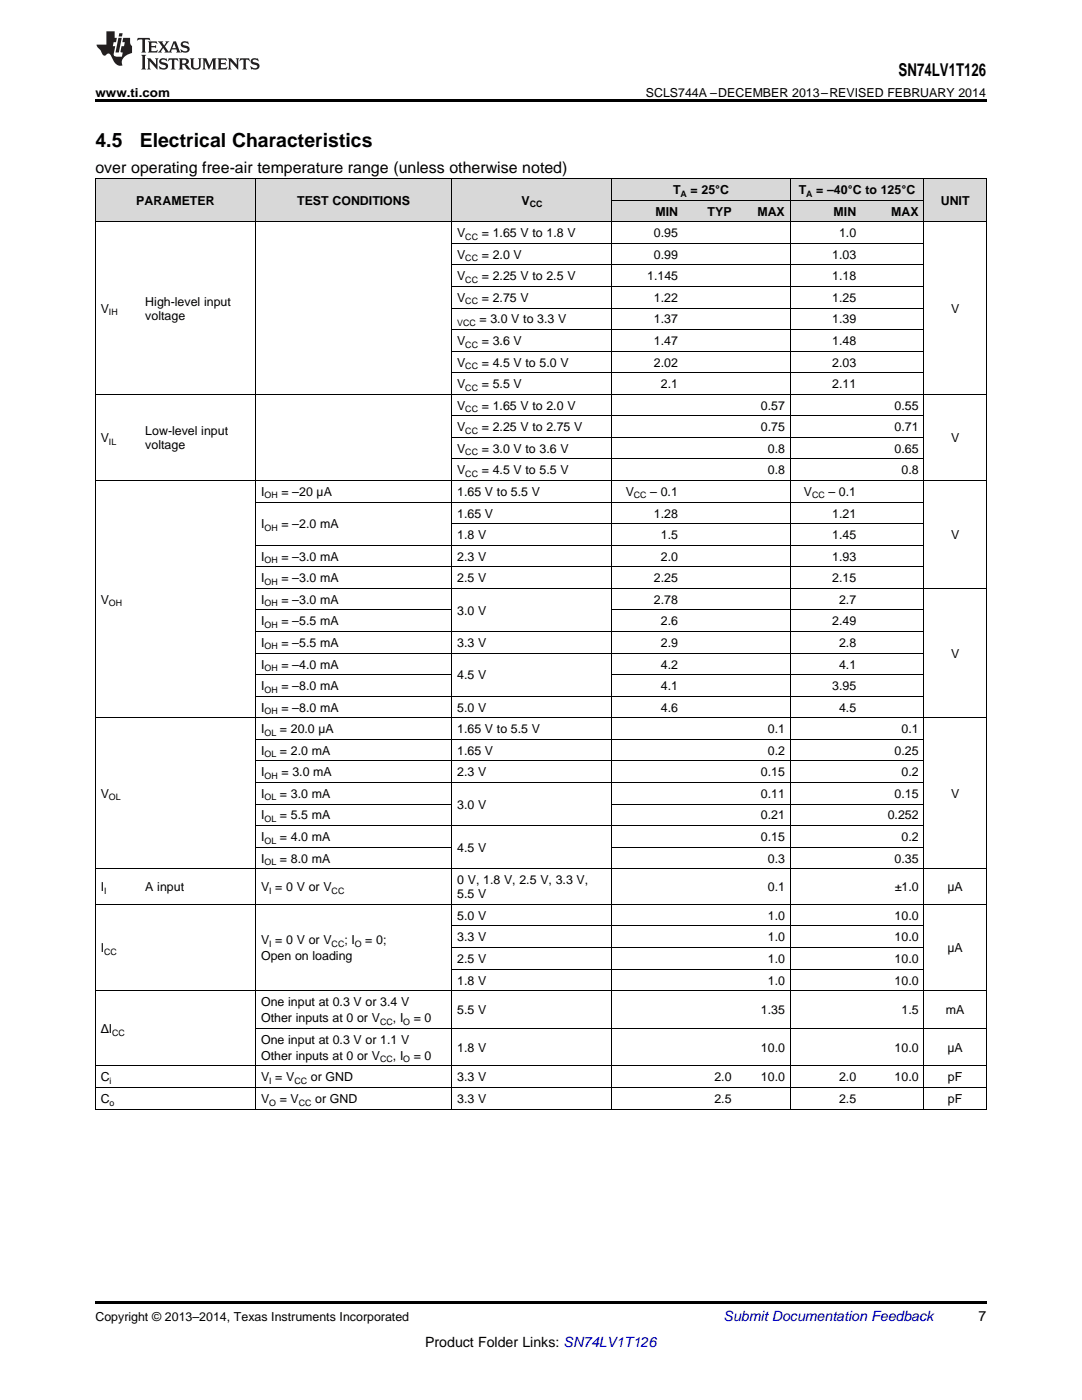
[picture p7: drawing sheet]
<svg xmlns="http://www.w3.org/2000/svg" width="216mm" height="279mm" viewBox="0 0 216 279" stroke-linecap="round" stroke-linejoin="round" font-family="sans-serif">
<g fill="#d8d8d8">
<path d="M19 35.7h8.9v8.6h-8.9z"/>
<path d="M27.9 35.7h23.1v8.6h-23.1z"/>
<path d="M51 35.7h39.2v8.6h-39.2z"/>
<path d="M90.2 35.7h32v8.6h-32z"/>
<path d="M122.2 40h14.2v4.3h-14.2z"/>
<path d="M136.4 40h10.6v4.3h-10.6z"/>
<path d="M147 40h10.7v4.3h-10.7z"/>
<path d="M157.7 40h14.2v4.3h-14.2z"/>
<path d="M171.9 40h12.5v4.3h-12.5z"/>
<path d="M184.4 35.7h12.4v8.6h-12.4z"/>
<path d="M122.2 35.7h14.2v4.3h-14.2z"/>
<path d="M136.4 35.7h10.6v4.3h-10.6z"/>
<path d="M147 35.7h10.7v4.3h-10.7z"/>
<path d="M157.7 35.7h14.2v4.3h-14.2z"/>
<path d="M171.9 35.7h12.5v4.3h-12.5z"/>
</g>
<path d="M19 19.9h177.8v.5h-177.8zM19 221.4h.2zM50.9 221.4h.1zM90.1 221.4h.1zM122.1 221.4h.1zM157.6 221.4h.1zM184.3 221.4h.1zM196.7 221.4h.1zM19 259.7h177.8v.5h-177.8z" fill="#000"/>
<g fill="none" stroke="#000" stroke-width=".2">
<path d="M19 35.6l177.8 .1v185.7M19.1 35.7v185.7M51 35.7v185.7M90.1 35.7v185.7M122.1 35.7v185.7M122.2 40h62.2M157.7 35.7v185.7M184.3 35.7v185.7M19 44.3h177.8M90.2 57.2h94.2M90.2 52.9h94.2M90.2 48.6h94.2"/>
<path d="M19 78.7h177.8M90.2 74.4h94.2M90.2 70.1h94.2M90.2 65.8h94.2M90.2 61.5h94.2M19 95.9h177.8M90.2 91.6h94.2M90.2 87.3h94.2M90.2 83h94.2M51 117.4h145.8M51 113.1h133.4M51 108.8h133.4"/>
<path d="M51 100.2h133.4M90.2 104.5h94.2M51 138.9h133.4M51 134.6h39.1M51 130.3h133.4M51 126h133.4M51 121.7h39.1M122.2 134.6h62.2M122.2 121.7h62.2M19 143.2h177.8M51 156.2h133.4M51 151.9h133.4"/>
<path d="M51 147.5h133.4M19 173.4h177.8M51 169.1h39.1M51 164.8h133.4M51 160.5h39.1M122.2 169.1h62.2M122.2 160.5h62.2M19 197.7h177.8M19 180.5h177.8M90.2 193.4h94.2M90.2 189.1h94.2M90.2 184.8h94.2"/>
<path d="M19 217h177.8M19 212.7h177.8M51 205.2h145.8M19 221.4h177.8"/>
</g>
<g fill="#231f20">
<path d="M27.5 7.6l-.1 .5 .4-.2h.6v.1v2.1l-.2 .4h1l-.3-.4v-2.1l.1-.1h.5l.5 .2-.2-.5zM29.5 8.3l.2 .3v1.5l-.2 .4h1.8l.2-.6a1.04 1.04 0 0 1-1.3 .2v-.7h.6l.3 .2v-.6l-.3 .2h-.6v-.6l.8-.1 .4 .3-.2-.5zM31.5 8.3l.9 1.1-.9 1.1h.8l-.2-.2 .5-.7 .4 .7-.2 .2h1.5l-.1-.2 .1-.4h.9l.1 .4-.2 .2h1l-.3-.3-.7-1.9h-.5l-.9 2-.8-1 .9-1h-.8l.1 .3-.3 .5-.4-.6 .2-.2zM34.7 8.6l.4 1h-.7zM36.3 8.4a.63 .63 0 0 0-.2 .7 .63 .63 0 0 0 .6 .4l.6 .2 .1 .2a.75 .75 0 0 1-.7 .4 .75 .75 0 0 1-.6-.5l.1 .7 .1-.1a1.11 1.11 0 0 0 1.5-.6 1.13 1.13 0 0 0-1.2-.8l-.1-.4a1.04 1.04 0 0 1 1.2 .2l-.2-.5-.1 .1-.5-.2zM28.2 10.9l.2 .4v2.2l-.2 .4h1l-.3-.4v-2.2l.3-.4zM29.3 11.6l.3 .4v1.5l-.3 .4h.8l-.2-.4v-1.3l1.5 1.7v-1.9l.2-.4h-.7l.2 .4v.9l-1.1-1.3zM32 11.8a.62 .62 0 0 0-.2 .7 .62 .62 0 0 0 .6 .4l.6 .1 .1 .3a.76 .76 0 0 1-.7 .3 .76 .76 0 0 1-.6-.4l.1 .7 .1-.1a1.11 1.11 0 0 0 1.5-.6 1.13 1.13 0 0 0-1.2-.8l-.1-.4a1.04 1.04 0 0 1 1.2 .2l-.2-.6-.1 .1-.5-.1zM33.7 11.6l-.2 .6a.61 .61 0 0 1 .8-.3v1.6l-.2 .4h.9l-.2-.4v-1.6a.63 .63 0 0 1 .8 .3l-.2-.6zM35.6 11.6l.3 .4v1.5l-.3 .4h1l-.2-.2v-.8l.5 .2a.76 .76 0 0 0 1.2 .7l-1-1a.58 .58 0 0 0 .6-.5 .58 .58 0 0 0-.5-.6zM36.4 11.9h.1a.45 .45 0 0 1 .5 .1 .45 .45 0 0 1 .1 .5l-.7 .2zM37.9 11.6l.2 .2a2.17 2.17 0 0 0 .3 1.9 .99 .99 0 0 0 1.6-.6v-1.1l.2-.4h-.7l.2 .2a1.92 1.92 0 0 1-.2 1.8 .6 .6 0 0 1-.9-.5v-1.1l.2-.4zM40.4 11.6l.2 .4v1.5l-.2 .4h.7l-.2-.4v-1.4l.8 1.8 .8-1.8v1.4l-.2 .4h.9l-.2-.4v-1.5l.2-.4h-.8l-.6 1.5-.6-1.5zM43.4 11.6l.2 .4v1.5l-.2 .4h1.8l.2-.6a1.04 1.04 0 0 1-1.3 .1v-.6h.5l.4 .2v-.6l-.4 .2h-.5v-.7h.8l.3 .3-.1-.6zM45.5 11.6l.2 .4v1.5l-.2 .4h.7l-.2-.4v-1.3l1.5 1.7v-1.9l.2-.4h-.7l.2 .4v.9l-1.1-1.3zM47.9 11.6l-.1 .6a.61 .61 0 0 1 .8-.3v1.6l-.3 .4h1l-.3-.4 .1-1.6a.63 .63 0 0 1 .7 .3l-.1-.6zM50.2 11.8a.62 .62 0 0 0-.2 .7 .62 .62 0 0 0 .6 .4l.6 .1 .2 .3a.76 .76 0 0 1-.8 .3 .76 .76 0 0 1-.6-.4l.1 .7 .2-.1a1.11 1.11 0 0 0 1.5-.6 1.13 1.13 0 0 0-1.3-.8l-.1-.4a1.04 1.04 0 0 1 1.2 .2l-.1-.6-.2 .1-.5-.1z"/>
<path d="M21.2 6.3v2.6h-1.9l.1 .4 .7 .9a.91 .91 0 0 0 1 .8 .56 .56 0 0 1 .5-.3 .56 .56 0 0 1 .5 .3l.4 .8a1.53 1.53 0 0 0 1.9 1.2 1.54 1.54 0 0 1 1-2.1l.9-.3v-1.4a1.52 1.52 0 0 1-.3-1.6h-1.4l-.2 .8h.5l-.2 .8h-.4l-.2 1v.2l.4 .1-.2 .8a1.93 1.93 0 0 1-1.6-.3l.3-1.8h-.5l.2-.8h.4l.2-.8h-.4v-1.3zM23.6 7.6l-.6 2.9h.7l.6-2.9zM23.8 6.6l-.1 .7h.6l.2-.7z"/>
</g>
<g font-size="3.9">
<text x="19" y="29.3">4.5</text>
<text x="27.9" y="29.3">Electrical Characteristics</text>
</g>
<text font-size="3.5" x="179.3" y="15.2">SN74LV1T126</text>
<text font-size="3.2" x="19" y="34.4">over operating free-air temperature range (unless otherwise noted)</text>
<text font-size="2.8" fill="#0000c8" x="144.4" y="263.6">Submit Documentation Feedback</text>
<g font-size="2.8">
<text x="195.3" y="263.6">7</text>
<text x="84.8" y="268.9">Product Folder Links: SN74LV1T126</text>
</g>
<g font-size="2.5">
<text x="19" y="19.3">www.ti.com</text>
<text x="128.9" y="19.3">SCLS744A –DECEMBER 2013–REVISED FEBRUARY 2014</text>
<text x="27.2" y="40.9">PARAMETER</text>
<text x="59.3" y="40.9">TEST CONDITIONS</text>
<text x="104.1" y="40.9">V</text>
<text x="134.3" y="38.7">T</text>
<text x="137.8" y="38.7">= 25°C</text>
<text x="159.4" y="38.7">T</text>
<text x="162.9" y="38.7">= –40°C</text>
<text x="172.7" y="38.7">to 125°C</text>
<text x="187.7" y="40.9">UNIT</text>
<text x="91.2" y="47.3">V</text>
<text x="96.1" y="47.3">= 1.65 V to 1.8 V</text>
<text x="130.5" y="47.3">0.95</text>
<text x="130.8" y="43">MIN</text>
<text x="141.2" y="43">TYP</text>
<text x="151.1" y="43">MAX</text>
<text x="166.3" y="43">MIN</text>
<text x="167.4" y="47.3">1.0</text>
<text x="177.8" y="43">MAX</text>
<text x="91.2" y="51.6">V</text>
<text x="96.1" y="51.6">= 2.0 V</text>
<text x="130.5" y="51.6">0.99</text>
<text x="166.1" y="51.6">1.03</text>
<text x="91.2" y="56">V</text>
<text x="96.1" y="56">= 2.25 V to 2.5 V</text>
<text x="129.2" y="56">1.145</text>
<text x="166.1" y="56">1.18</text>
<text x="20.1" y="62.4">V</text>
<text x="29" y="61">High-level input</text>
<text x="29" y="63.8">voltage</text>
<text x="91.2" y="60.3">V</text>
<text x="95.7" y="64.6">= 3.0 V to 3.3 V</text>
<text x="96.1" y="60.3">= 2.75 V</text>
<text x="130.5" y="60.3">1.22</text>
<text x="130.5" y="64.6">1.37</text>
<text x="166.1" y="60.3">1.25</text>
<text x="166.1" y="64.6">1.39</text>
<text x="189.8" y="62.4">V</text>
<text x="91.2" y="68.9">V</text>
<text x="96.1" y="68.9">= 3.6 V</text>
<text x="130.5" y="68.9">1.47</text>
<text x="166.1" y="68.9">1.48</text>
<text x="91.2" y="73.2">V</text>
<text x="91.2" y="77.5">V</text>
<text x="96.1" y="73.2">= 4.5 V to 5.0 V</text>
<text x="96.1" y="77.5">= 5.5 V</text>
<text x="130.5" y="73.2">2.02</text>
<text x="131.9" y="77.5">2.1</text>
<text x="166.1" y="73.2">2.03</text>
<text x="166.1" y="77.5">2.11</text>
<text x="91.2" y="81.8">V</text>
<text x="96.1" y="81.8">= 1.65 V to 2.0 V</text>
<text x="151.8" y="81.8">0.57</text>
<text x="178.5" y="81.8">0.55</text>
<text x="20.1" y="88.2">V</text>
<text x="29" y="86.8">Low-level input</text>
<text x="29" y="89.6">voltage</text>
<text x="91.2" y="86.1">V</text>
<text x="96.1" y="86.1">= 2.25 V to 2.75 V</text>
<text x="151.8" y="86.1">0.75</text>
<text x="178.5" y="86.1">0.71</text>
<text x="189.8" y="88.2">V</text>
<text x="91.2" y="90.4">V</text>
<text x="91.2" y="94.7">V</text>
<text x="96.1" y="90.4">= 3.0 V to 3.6 V</text>
<text x="96.1" y="94.7">= 4.5 V to 5.5 V</text>
<text x="153.2" y="90.4">0.8</text>
<text x="153.2" y="94.7">0.8</text>
<text x="178.5" y="90.4">0.65</text>
<text x="179.9" y="94.7">0.8</text>
<text x="52.1" y="99">I</text>
<text x="56.2" y="99">= –20 µA</text>
<text x="91.2" y="99">1.65 V to 5.5 V</text>
<text x="124.8" y="99">V</text>
<text x="129.8" y="99">– 0.1</text>
<text x="160.4" y="99">V</text>
<text x="165.3" y="99">– 0.1</text>
<text x="52.1" y="105.4">I</text>
<text x="56.2" y="105.4">= –2.0 mA</text>
<text x="91.2" y="103.3">1.65 V</text>
<text x="91.2" y="107.6">1.8 V</text>
<text x="130.5" y="103.3">1.28</text>
<text x="131.9" y="107.6">1.5</text>
<text x="166.1" y="103.3">1.21</text>
<text x="166.1" y="107.6">1.45</text>
<text x="189.8" y="107.6">V</text>
<text x="52.1" y="111.9">I</text>
<text x="56.2" y="111.9">= –3.0 mA</text>
<text x="91.2" y="111.9">2.3 V</text>
<text x="131.9" y="111.9">2.0</text>
<text x="166.1" y="111.9">1.93</text>
<text x="52.1" y="116.2">I</text>
<text x="56.2" y="116.2">= –3.0 mA</text>
<text x="91.2" y="116.2">2.5 V</text>
<text x="130.5" y="116.2">2.25</text>
<text x="166.1" y="116.2">2.15</text>
<text x="20.1" y="120.5">V</text>
<text x="52.1" y="120.5">I</text>
<text x="52.1" y="124.8">I</text>
<text x="56.2" y="120.5">= –3.0 mA</text>
<text x="56.2" y="124.8">= –5.5 mA</text>
<text x="91.2" y="122.7">3.0 V</text>
<text x="130.5" y="120.5">2.78</text>
<text x="131.9" y="124.8">2.6</text>
<text x="166.1" y="124.8">2.49</text>
<text x="167.4" y="120.5">2.7</text>
<text x="52.1" y="129.1">I</text>
<text x="56.2" y="129.1">= –5.5 mA</text>
<text x="91.2" y="129.1">3.3 V</text>
<text x="131.9" y="129.1">2.9</text>
<text x="167.4" y="129.1">2.8</text>
<text x="189.8" y="131.3">V</text>
<text x="52.1" y="133.4">I</text>
<text x="52.1" y="137.7">I</text>
<text x="56.2" y="133.4">= –4.0 mA</text>
<text x="56.2" y="137.7">= –8.0 mA</text>
<text x="91.2" y="135.6">4.5 V</text>
<text x="131.9" y="133.4">4.2</text>
<text x="131.9" y="137.7">4.1</text>
<text x="166.1" y="137.7">3.95</text>
<text x="167.4" y="133.4">4.1</text>
<text x="52.1" y="142">I</text>
<text x="56.2" y="142">= –8.0 mA</text>
<text x="91.2" y="142">5.0 V</text>
<text x="131.9" y="142">4.6</text>
<text x="167.4" y="142">4.5</text>
<text x="52.1" y="146.3">I</text>
<text x="55.8" y="146.3">= 20.0 µA</text>
<text x="91.2" y="146.3">1.65 V to 5.5 V</text>
<text x="153.2" y="146.3">0.1</text>
<text x="179.9" y="146.3">0.1</text>
<text x="52.1" y="150.6">I</text>
<text x="52.1" y="154.9">I</text>
<text x="55.8" y="150.6">= 2.0 mA</text>
<text x="56.2" y="154.9">= 3.0 mA</text>
<text x="91.2" y="150.6">1.65 V</text>
<text x="91.2" y="154.9">2.3 V</text>
<text x="151.8" y="154.9">0.15</text>
<text x="153.2" y="150.6">0.2</text>
<text x="178.5" y="150.6">0.25</text>
<text x="179.9" y="154.9">0.2</text>
<text x="20.1" y="159.2">V</text>
<text x="52.1" y="159.2">I</text>
<text x="55.8" y="159.2">= 3.0 mA</text>
<text x="91.2" y="161.4">3.0 V</text>
<text x="151.8" y="159.2">0.11</text>
<text x="178.5" y="159.2">0.15</text>
<text x="189.8" y="159.2">V</text>
<text x="52.1" y="163.5">I</text>
<text x="52.1" y="167.9">I</text>
<text x="55.8" y="163.5">= 5.5 mA</text>
<text x="55.8" y="167.9">= 4.0 mA</text>
<text x="151.8" y="163.5">0.21</text>
<text x="151.8" y="167.9">0.15</text>
<text x="177.1" y="163.5">0.252</text>
<text x="179.9" y="167.9">0.2</text>
<text x="52.1" y="172.2">I</text>
<text x="55.9" y="172.2">= 8.0 mA</text>
<text x="91.2" y="170">4.5 V</text>
<text x="153.2" y="172.2">0.3</text>
<text x="178.5" y="172.2">0.35</text>
<text x="20.1" y="177.9">I</text>
<text x="29" y="177.9">A input</text>
<text x="52.1" y="177.9">V = 0 V or V</text>
<text x="91.2" y="176.5">0 V, 1.8 V, 2.5 V, 3.3 V,</text>
<text x="91.2" y="179.3">5.5 V</text>
<text x="153.2" y="177.9">0.1</text>
<text x="178.5" y="177.9">±1.0</text>
<text x="189.1" y="177.9">μA</text>
<text x="91.2" y="183.6">5.0 V</text>
<text x="153.2" y="183.6">1.0</text>
<text x="178.5" y="183.6">10.0</text>
<text x="20.1" y="190">I</text>
<text x="52.1" y="188.4">V = 0 V or V</text>
<text x="52.1" y="191.6">Open on loading</text>
<text x="68.7" y="188.4">; I</text>
<text x="72.9" y="188.4">= 0;</text>
<text x="91.2" y="187.9">3.3 V</text>
<text x="153.2" y="187.9">1.0</text>
<text x="178.5" y="187.9">10.0</text>
<text x="189.1" y="190">μA</text>
<text x="91.2" y="192.2">2.5 V</text>
<text x="91.2" y="196.5">1.8 V</text>
<text x="153.2" y="192.2">1.0</text>
<text x="153.2" y="196.5">1.0</text>
<text x="178.5" y="192.2">10.0</text>
<text x="178.5" y="196.5">10.0</text>
<text x="52.1" y="200.8">One input at 0.3 V or 3.4 V</text>
<text x="91.2" y="202.4">5.5 V</text>
<text x="151.8" y="202.4">1.35</text>
<text x="179.9" y="202.4">1.5</text>
<text x="188.7" y="202.4">mA</text>
<text x="20.1" y="206.2">ΔI</text>
<text x="52.1" y="204">Other inputs at 0 or V</text>
<text x="52.1" y="208.3">One input at 0.3 V or 1.1 V</text>
<text x="78.4" y="204">, I</text>
<text x="82.5" y="204">= 0</text>
<text x="91.2" y="209.9">1.8 V</text>
<text x="151.8" y="209.9">10.0</text>
<text x="178.5" y="209.9">10.0</text>
<text x="189.1" y="209.9">μA</text>
<text x="20.1" y="215.8">C</text>
<text x="52.1" y="211.5">Other inputs at 0 or V</text>
<text x="52.1" y="215.8">V = V</text>
<text x="62" y="215.8">or GND</text>
<text x="78.4" y="211.5">, I</text>
<text x="82.5" y="211.5">= 0</text>
<text x="91.2" y="215.8">3.3 V</text>
<text x="142.6" y="215.8">2.0</text>
<text x="151.8" y="215.8">10.0</text>
<text x="167.4" y="215.8">2.0</text>
<text x="178.5" y="215.8">10.0</text>
<text x="189.2" y="215.8">pF</text>
<text x="20.1" y="220.1">C</text>
<text x="52.1" y="220.1">V</text>
<text x="55.8" y="220.1">= V</text>
<text x="62.9" y="220.1">or GND</text>
<text x="91.2" y="220.1">3.3 V</text>
<text x="142.6" y="220.1">2.5</text>
<text x="167.4" y="220.1">2.5</text>
<text x="189.2" y="220.1">pF</text>
<text x="19" y="263.6">Copyright © 2013–2014, Texas Instruments Incorporated</text>
</g>
<g font-size="1.8">
<text x="105.7" y="41.4">CC</text>
<text x="135.8" y="39.2">A</text>
<text x="160.9" y="39.2">A</text>
<text x="92.9" y="47.8">CC</text>
<text x="92.9" y="52.1">CC</text>
<text x="92.9" y="56.4">CC</text>
<text x="21.7" y="62.9">IH</text>
<text x="91.2" y="65.1">VCC</text>
<text x="92.9" y="60.7">CC</text>
<text x="92.9" y="69.4">CC</text>
<text x="92.9" y="73.7">CC</text>
<text x="92.9" y="78">CC</text>
<text x="92.9" y="82.3">CC</text>
<text x="21.7" y="88.7">IL</text>
<text x="92.9" y="86.6">CC</text>
<text x="92.9" y="90.9">CC</text>
<text x="92.9" y="95.2">CC</text>
<text x="52.8" y="99.5">OH</text>
<text x="126.5" y="99.5">CC</text>
<text x="162" y="99.5">CC</text>
<text x="52.8" y="105.9">OH</text>
<text x="52.8" y="112.4">OH</text>
<text x="52.8" y="116.7">OH</text>
<text x="21.7" y="121">OH</text>
<text x="52.8" y="121">OH</text>
<text x="52.8" y="125.3">OH</text>
<text x="52.8" y="129.6">OH</text>
<text x="52.8" y="133.9">OH</text>
<text x="52.8" y="138.2">OH</text>
<text x="52.8" y="142.5">OH</text>
<text x="52.8" y="146.8">OL</text>
<text x="52.8" y="151.1">OL</text>
<text x="52.8" y="155.4">OH</text>
<text x="21.7" y="159.7">OL</text>
<text x="52.8" y="159.7">OL</text>
<text x="52.8" y="164">OL</text>
<text x="52.8" y="168.3">OL</text>
<text x="52.8" y="172.6">OL</text>
<text x="20.8" y="178.4">I</text>
<text x="53.7" y="178.4">I</text>
<text x="66.2" y="178.4">CC</text>
<text x="20.8" y="190.5">CC</text>
<text x="53.7" y="188.9">I</text>
<text x="66.2" y="188.9">CC</text>
<text x="70.8" y="188.9">O</text>
<text x="22.4" y="206.7">CC</text>
<text x="75.8" y="204.5">CC</text>
<text x="80.5" y="204.5">O</text>
<text x="75.8" y="212">CC</text>
<text x="80.5" y="212">O</text>
<text x="21.9" y="216.3">i</text>
<text x="21.9" y="220.6">o</text>
<text x="53.7" y="216.3">I</text>
<text x="53.7" y="220.6">O</text>
<text x="58.7" y="216.3">CC</text>
<text x="59.6" y="220.6">CC</text>
</g>
</svg>
